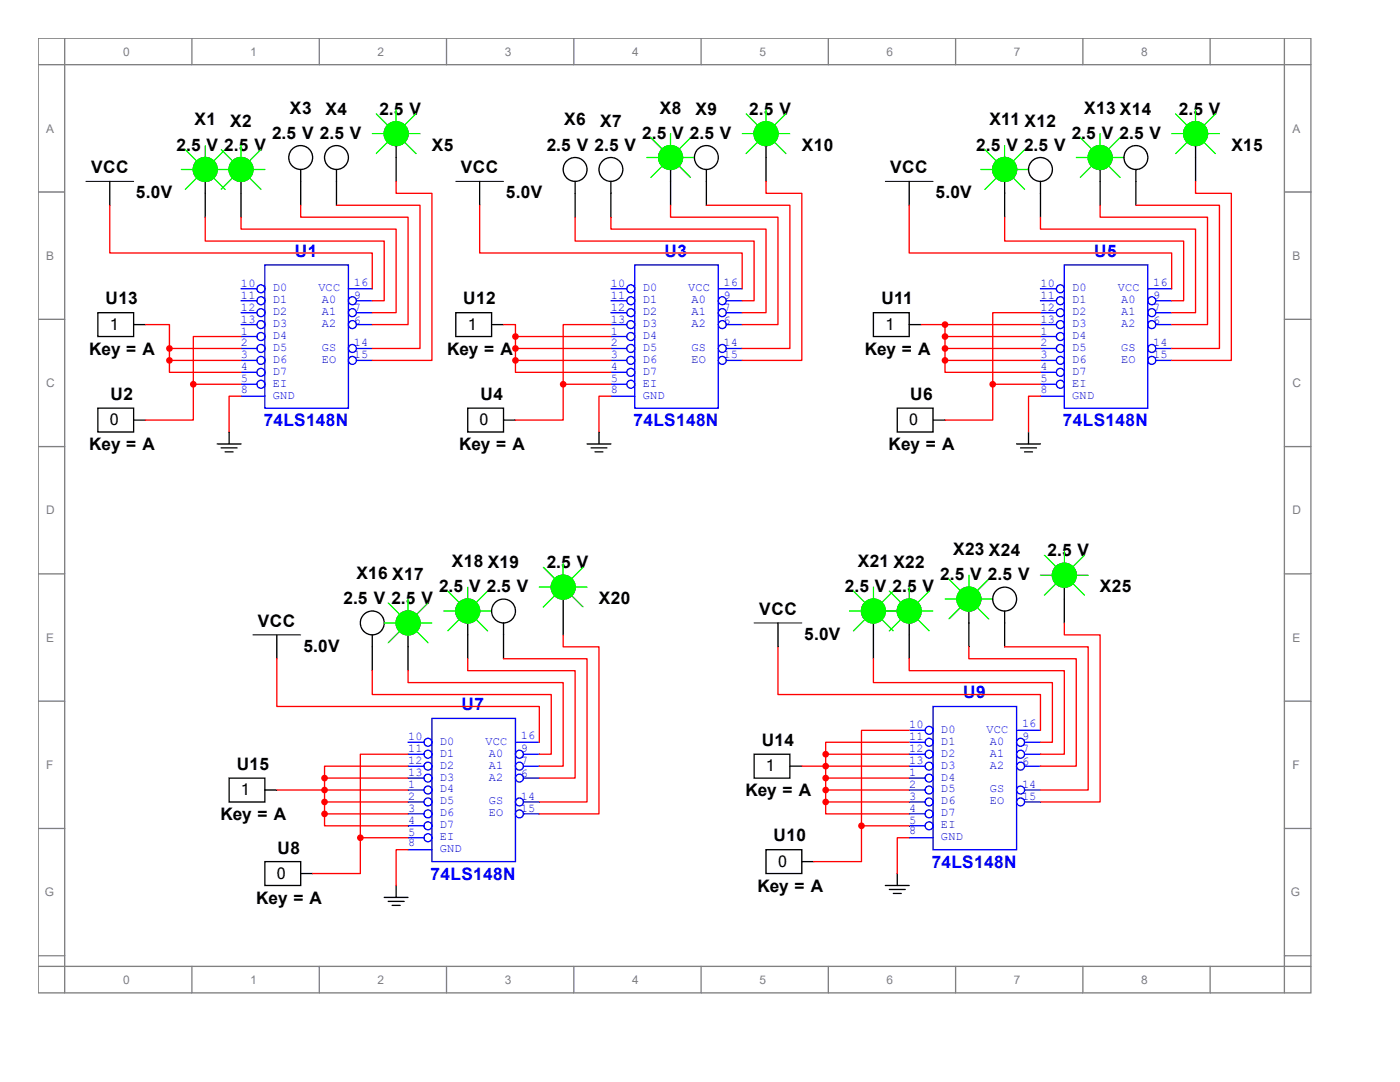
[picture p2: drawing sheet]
<svg xmlns="http://www.w3.org/2000/svg" width="279mm" height="216mm" viewBox="0 0 279 216" stroke-linecap="round" stroke-linejoin="round" font-family="sans-serif">
<g fill="none" stroke="#808080" stroke-width=".26">
<path d="M7.6 7.6h254v190.5h-254zM7.6 12.9h254M12.9 7.6v190.5M38.3 7.6v5.3M63.7 7.6v5.3M89.1 7.6v5.3M114.5 7.6v5.3M139.9 7.6v5.3M165.3 7.6v5.3M190.7 7.6v5.3M216.1 7.6v5.3M241.5 7.6v5.3"/>
<path d="M256.3 7.6v190.5M7.6 38.3h5.3M256.3 38.3h5.3M7.6 63.7h5.3M256.3 63.7h5.3M7.6 89.1h5.3M256.3 89.1h5.3M7.6 114.5h5.3M256.3 114.5h5.3M7.6 139.9h5.3M256.3 139.9h5.3M7.6 165.3h5.3"/>
<path d="M256.3 165.3h5.3M7.6 190.7h5.3M7.6 192.8h254M38.3 192.8v5.3M63.7 192.8v5.3M89.1 192.8v5.3M114.5 192.8v5.3M139.9 192.8v5.3M165.3 192.8v5.3M190.7 192.8v5.3M216.1 192.8v5.3M241.5 192.8v5.3"/>
<path d="M256.3 190.7h5.3"/>
</g>
<path d="M52.9 52.9h16.6v28.5h-16.6z" fill="none" stroke="#00f" stroke-width=".26"/>
<g fill="none" stroke="#00f" stroke-width=".26">
<path d="M71.1 60h3.2"/>
<circle cx="70.3" cy="60" r=".79"/>
</g>
<g fill="none" stroke="#00f" stroke-width=".26">
<path d="M71.1 62.4h3.2"/>
<circle cx="70.3" cy="62.4" r=".79"/>
</g>
<g fill="none" stroke="#00f" stroke-width=".26">
<path d="M71.1 64.8h3.2"/>
<circle cx="70.3" cy="64.8" r=".79"/>
</g>
<g fill="none" stroke="#00f" stroke-width=".26">
<path d="M71.1 69.5h3.2"/>
<circle cx="70.3" cy="69.5" r=".79"/>
</g>
<g fill="none" stroke="#00f" stroke-width=".26">
<path d="M48.1 64.8h3.2"/>
<circle cx="52.1" cy="64.8" r=".79"/>
</g>
<g fill="none" stroke="#00f" stroke-width=".26">
<path d="M48.1 67.2h3.2"/>
<circle cx="52.1" cy="67.2" r=".79"/>
</g>
<g fill="none" stroke="#00f" stroke-width=".26">
<path d="M48.1 69.5h3.2"/>
<circle cx="52.1" cy="69.5" r=".79"/>
</g>
<g fill="none" stroke="#00f" stroke-width=".26">
<path d="M48.1 62.4h3.2"/>
<circle cx="52.1" cy="62.4" r=".79"/>
</g>
<g fill="none" stroke="#00f" stroke-width=".26">
<path d="M48.1 60h3.2"/>
<circle cx="52.1" cy="60" r=".79"/>
</g>
<g fill="none" stroke="#00f" stroke-width=".26">
<path d="M48.1 57.6h3.2"/>
<circle cx="52.1" cy="57.6" r=".79"/>
</g>
<g fill="none" stroke="#00f" stroke-width=".26">
<path d="M48.1 74.3h3.2"/>
<circle cx="52.1" cy="74.3" r=".79"/>
</g>
<g fill="none" stroke="#00f" stroke-width=".26">
<path d="M48.1 71.9h3.2"/>
<circle cx="52.1" cy="71.9" r=".79"/>
</g>
<g fill="none" stroke="#00f" stroke-width=".26">
<path d="M48.1 76.7h3.2"/>
<circle cx="52.1" cy="76.7" r=".79"/>
</g>
<g fill="none" stroke="#00f" stroke-width=".26">
<path d="M71.1 71.9h3.2"/>
<circle cx="70.3" cy="71.9" r=".79"/>
</g>
<path d="M48.1 79.1h4.8" fill="none" stroke="#00f" stroke-width=".26"/>
<path d="M69.5 57.6h4.8M126.7 52.9h16.7v28.5h-16.7z" fill="none" stroke="#00f" stroke-width=".26"/>
<g fill="none" stroke="#000" stroke-width=".26">
<path d="M21.9 36.2v4.8M41 36.2v7.1M48.1 36.2v7.1M60 33.8v7.2M67.2 33.8v7.2M79.1 29.1v7.1M19.5 81.4h7.2v4.8h-7.2zM26.7 83.8h2.4M43.3 88.6h4.8M44.1 89.4h3.2M44.9 90.2h1.6M45.7 86.2v2.4"/>
<circle cx="41" cy="33.8" r="2.38"/>
<circle cx="48.1" cy="33.8" r="2.38"/>
<circle cx="60" cy="31.4" r="2.38"/>
<circle cx="67.2" cy="31.4" r="2.38"/>
<circle cx="79.1" cy="26.7" r="2.38"/>
</g>
<path d="M17.1 36.2h9.6" fill="none" stroke="#000" stroke-width=".2"/>
<g fill="none" stroke="#0f0" stroke-width=".26">
<path d="M36.2 33.8h2.4M37 29.8l2.4 2.4M39.4 35.4l-2.4 2.4M41 29.1v2.3M42.5 35.4l2.4 2.4M43.3 33.8h2.4M44.1 29.8l2.4 2.4M44.9 29.8l-2.4 2.4M46.5 35.4l-2.4 2.4M48.1 29.1v2.3M49.7 35.4l2.4 2.4M50.5 33.8h2.4"/>
<path d="M52.1 29.8l-2.4 2.4M74.3 26.7h2.4M75.1 22.7l2.4 2.4M77.5 28.3l-2.4 2.3M79.1 21.9v2.4M80.6 28.3l2.4 2.3M81.4 26.7h2.4M83 22.7l-2.4 2.4"/>
</g>
<g fill="#0f0" stroke="#0f0" stroke-width=".26">
<circle cx="41" cy="33.8" r="2.38"/>
<circle cx="48.1" cy="33.8" r="2.38"/>
<circle cx="79.1" cy="26.7" r="2.38"/>
</g>
<path d="M79.1 36.2v2.4h7.1v33.3h-11.9M21.9 41v9.5h52.4v7.1M41 43.3v4.8h35.7v11.9h-2.4M48.1 43.3v2.4h31v16.7h-4.8M60 41v2.3h21.4v21.5h-7.1M67.2 41h16.6v28.5h-9.5M48.1 79.1h-2.4v7.1" fill="none" stroke="#f00" stroke-width=".26"/>
<g fill="none" stroke="#00f" stroke-width=".26">
<path d="M144.9 60h3.2"/>
<circle cx="144.1" cy="60" r=".79"/>
</g>
<g fill="none" stroke="#00f" stroke-width=".26">
<path d="M144.9 62.4h3.2"/>
<circle cx="144.1" cy="62.4" r=".79"/>
</g>
<g fill="none" stroke="#00f" stroke-width=".26">
<path d="M144.9 64.8h3.2"/>
<circle cx="144.1" cy="64.8" r=".79"/>
</g>
<g fill="none" stroke="#00f" stroke-width=".26">
<path d="M144.9 69.5h3.2"/>
<circle cx="144.1" cy="69.5" r=".79"/>
</g>
<g fill="none" stroke="#00f" stroke-width=".26">
<path d="M121.9 64.8h3.2"/>
<circle cx="125.9" cy="64.8" r=".79"/>
</g>
<g fill="none" stroke="#00f" stroke-width=".26">
<path d="M121.9 67.2h3.2"/>
<circle cx="125.9" cy="67.2" r=".79"/>
</g>
<g fill="none" stroke="#00f" stroke-width=".26">
<path d="M121.9 69.5h3.2"/>
<circle cx="125.9" cy="69.5" r=".79"/>
</g>
<g fill="none" stroke="#00f" stroke-width=".26">
<path d="M121.9 62.4h3.2"/>
<circle cx="125.9" cy="62.4" r=".79"/>
</g>
<g fill="none" stroke="#00f" stroke-width=".26">
<path d="M121.9 60h3.2"/>
<circle cx="125.9" cy="60" r=".79"/>
</g>
<g fill="none" stroke="#00f" stroke-width=".26">
<path d="M121.9 57.6h3.2"/>
<circle cx="125.9" cy="57.6" r=".79"/>
</g>
<g fill="none" stroke="#00f" stroke-width=".26">
<path d="M121.9 74.3h3.2"/>
<circle cx="125.9" cy="74.3" r=".79"/>
</g>
<g fill="none" stroke="#00f" stroke-width=".26">
<path d="M121.9 71.9h3.2"/>
<circle cx="125.9" cy="71.9" r=".79"/>
</g>
<g fill="none" stroke="#00f" stroke-width=".26">
<path d="M121.9 76.7h3.2"/>
<circle cx="125.9" cy="76.7" r=".79"/>
</g>
<g fill="none" stroke="#00f" stroke-width=".26">
<path d="M144.9 71.9h3.2"/>
<circle cx="144.1" cy="71.9" r=".79"/>
</g>
<path d="M121.9 79.1h4.8" fill="none" stroke="#00f" stroke-width=".26"/>
<path d="M143.4 57.6h4.7M212.4 52.9h16.7v28.5h-16.7z" fill="none" stroke="#00f" stroke-width=".26"/>
<g fill="none" stroke="#000" stroke-width=".26">
<path d="M95.7 36.2v4.8M114.8 36.2v7.1M121.9 36.2v7.1M133.8 33.8v7.2M141 33.8v7.2M152.9 29.1v7.1M93.3 81.4h7.2v4.8h-7.2zM100.5 83.8h2.4M117.2 88.6h4.7M118 89.4h3.1M118.7 90.2h1.6M119.5 86.2v2.4"/>
<circle cx="114.8" cy="33.8" r="2.38"/>
<circle cx="121.9" cy="33.8" r="2.38"/>
<circle cx="133.8" cy="31.4" r="2.38"/>
<circle cx="141" cy="31.4" r="2.38"/>
<circle cx="152.9" cy="26.7" r="2.38"/>
</g>
<path d="M91 36.2h9.5" fill="none" stroke="#000" stroke-width=".2"/>
<g fill="none" stroke="#0f0" stroke-width=".26">
<path d="M129.1 31.4h2.3M129.9 27.5l2.3 2.3M132.2 33l-2.3 2.4M133.8 26.7v2.4M135.4 33l2.4 2.4M136.2 31.4h2.4M137.8 27.5l-2.4 2.3M148.1 26.7h2.4M148.9 22.7l2.4 2.4M151.3 28.3l-2.4 2.3M152.9 21.9v2.4M154.5 28.3l2.3 2.3"/>
<path d="M155.3 26.7h2.3M156.8 22.7l-2.3 2.4"/>
</g>
<g fill="#0f0" stroke="#0f0" stroke-width=".26">
<circle cx="133.8" cy="31.4" r="2.38"/>
<circle cx="152.9" cy="26.7" r="2.38"/>
</g>
<path d="M152.9 36.2v2.4h7.1v33.3h-11.9M95.7 41v9.5h52.4v7.1M114.8 43.3v4.8h35.7v11.9h-2.4M121.9 43.3v2.4h31v16.7h-4.8M133.8 41v2.3h21.5v21.5h-7.2M141 41h16.6v28.5h-9.5M121.9 79.1h-2.4v7.1" fill="none" stroke="#f00" stroke-width=".26"/>
<g fill="none" stroke="#00f" stroke-width=".26">
<path d="M230.7 60h3.1"/>
<circle cx="229.9" cy="60" r=".79"/>
</g>
<g fill="none" stroke="#00f" stroke-width=".26">
<path d="M230.7 62.4h3.1"/>
<circle cx="229.9" cy="62.4" r=".79"/>
</g>
<g fill="none" stroke="#00f" stroke-width=".26">
<path d="M230.7 64.8h3.1"/>
<circle cx="229.9" cy="64.8" r=".79"/>
</g>
<g fill="none" stroke="#00f" stroke-width=".26">
<path d="M230.7 69.5h3.1"/>
<circle cx="229.9" cy="69.5" r=".79"/>
</g>
<g fill="none" stroke="#00f" stroke-width=".26">
<path d="M207.6 64.8h3.2"/>
<circle cx="211.6" cy="64.8" r=".79"/>
</g>
<g fill="none" stroke="#00f" stroke-width=".26">
<path d="M207.6 67.2h3.2"/>
<circle cx="211.6" cy="67.2" r=".79"/>
</g>
<g fill="none" stroke="#00f" stroke-width=".26">
<path d="M207.6 69.5h3.2"/>
<circle cx="211.6" cy="69.5" r=".79"/>
</g>
<g fill="none" stroke="#00f" stroke-width=".26">
<path d="M207.6 62.4h3.2"/>
<circle cx="211.6" cy="62.4" r=".79"/>
</g>
<g fill="none" stroke="#00f" stroke-width=".26">
<path d="M207.6 60h3.2"/>
<circle cx="211.6" cy="60" r=".79"/>
</g>
<g fill="none" stroke="#00f" stroke-width=".26">
<path d="M207.6 57.6h3.2"/>
<circle cx="211.6" cy="57.6" r=".79"/>
</g>
<g fill="none" stroke="#00f" stroke-width=".26">
<path d="M207.6 74.3h3.2"/>
<circle cx="211.6" cy="74.3" r=".79"/>
</g>
<g fill="none" stroke="#00f" stroke-width=".26">
<path d="M207.6 71.9h3.2"/>
<circle cx="211.6" cy="71.9" r=".79"/>
</g>
<g fill="none" stroke="#00f" stroke-width=".26">
<path d="M207.6 76.7h3.2"/>
<circle cx="211.6" cy="76.7" r=".79"/>
</g>
<g fill="none" stroke="#00f" stroke-width=".26">
<path d="M230.7 71.9h3.1"/>
<circle cx="229.9" cy="71.9" r=".79"/>
</g>
<path d="M207.6 79.1h4.8" fill="none" stroke="#00f" stroke-width=".26"/>
<path d="M229.1 57.6h4.7M86.2 143.4h16.7v28.5h-16.7z" fill="none" stroke="#00f" stroke-width=".26"/>
<g fill="none" stroke="#000" stroke-width=".26">
<path d="M181.5 36.2v4.8M200.5 36.2v7.1M207.6 36.2v7.1M219.6 33.8v7.2M226.7 33.8v7.2M238.6 29.1v7.1M179.1 81.4h7.1v4.8h-7.1zM186.2 83.8h2.4M202.9 88.6h4.7M203.7 89.4h3.2M204.5 90.2h1.6M205.3 86.2v2.4"/>
<circle cx="200.5" cy="33.8" r="2.38"/>
<circle cx="207.6" cy="33.8" r="2.38"/>
<circle cx="219.6" cy="31.4" r="2.38"/>
<circle cx="226.7" cy="31.4" r="2.38"/>
<circle cx="238.6" cy="26.7" r="2.38"/>
</g>
<path d="M176.7 36.2h9.5" fill="none" stroke="#000" stroke-width=".2"/>
<g fill="none" stroke="#0f0" stroke-width=".26">
<path d="M195.7 33.8h2.4M196.5 29.8l2.4 2.4M198.9 35.4l-2.4 2.4M200.5 29.1v2.3M202.1 35.4l2.4 2.4M202.9 33.8h2.4M204.5 29.8l-2.4 2.4M214.8 31.4h2.4M215.6 27.5l2.4 2.3M218 33l-2.4 2.4M219.6 26.7v2.4M221.1 33l2.4 2.4"/>
<path d="M221.9 31.4h2.4M223.5 27.5l-2.4 2.3M233.8 26.7h2.4M234.6 22.7l2.4 2.4M237 28.3l-2.4 2.3M238.6 21.9v2.4M240.2 28.3l2.4 2.3M241 26.7h2.4M242.6 22.7l-2.4 2.4"/>
</g>
<g fill="#0f0" stroke="#0f0" stroke-width=".26">
<circle cx="200.5" cy="33.8" r="2.38"/>
<circle cx="219.6" cy="31.4" r="2.38"/>
<circle cx="238.6" cy="26.7" r="2.38"/>
</g>
<path d="M238.6 36.2v2.4h7.1v33.3h-11.9M181.5 41v9.5h52.3v7.1M200.5 43.3v4.8h35.7v11.9h-2.4M207.6 43.3v2.4h31v16.7h-4.8M219.6 41v2.3h21.4v21.5h-7.2M226.7 41h16.7v28.5h-9.6M207.6 79.1h-2.3v7.1" fill="none" stroke="#f00" stroke-width=".26"/>
<g fill="none" stroke="#00f" stroke-width=".26">
<path d="M104.5 150.5h3.1"/>
<circle cx="103.7" cy="150.5" r=".79"/>
</g>
<g fill="none" stroke="#00f" stroke-width=".26">
<path d="M104.5 152.9h3.1"/>
<circle cx="103.7" cy="152.9" r=".79"/>
</g>
<g fill="none" stroke="#00f" stroke-width=".26">
<path d="M104.5 155.3h3.1"/>
<circle cx="103.7" cy="155.3" r=".79"/>
</g>
<g fill="none" stroke="#00f" stroke-width=".26">
<path d="M104.5 160h3.1"/>
<circle cx="103.7" cy="160" r=".79"/>
</g>
<g fill="none" stroke="#00f" stroke-width=".26">
<path d="M81.4 155.3h3.2"/>
<circle cx="85.4" cy="155.3" r=".79"/>
</g>
<g fill="none" stroke="#00f" stroke-width=".26">
<path d="M81.4 157.6h3.2"/>
<circle cx="85.4" cy="157.6" r=".79"/>
</g>
<g fill="none" stroke="#00f" stroke-width=".26">
<path d="M81.4 160h3.2"/>
<circle cx="85.4" cy="160" r=".79"/>
</g>
<g fill="none" stroke="#00f" stroke-width=".26">
<path d="M81.4 152.9h3.2"/>
<circle cx="85.4" cy="152.9" r=".79"/>
</g>
<g fill="none" stroke="#00f" stroke-width=".26">
<path d="M81.4 150.5h3.2"/>
<circle cx="85.4" cy="150.5" r=".79"/>
</g>
<g fill="none" stroke="#00f" stroke-width=".26">
<path d="M81.4 148.1h3.2"/>
<circle cx="85.4" cy="148.1" r=".79"/>
</g>
<g fill="none" stroke="#00f" stroke-width=".26">
<path d="M81.4 164.8h3.2"/>
<circle cx="85.4" cy="164.8" r=".79"/>
</g>
<g fill="none" stroke="#00f" stroke-width=".26">
<path d="M81.4 162.4h3.2"/>
<circle cx="85.4" cy="162.4" r=".79"/>
</g>
<g fill="none" stroke="#00f" stroke-width=".26">
<path d="M81.4 167.2h3.2"/>
<circle cx="85.4" cy="167.2" r=".79"/>
</g>
<g fill="none" stroke="#00f" stroke-width=".26">
<path d="M104.5 162.4h3.1"/>
<circle cx="103.7" cy="162.4" r=".79"/>
</g>
<path d="M81.4 169.5h4.8" fill="none" stroke="#00f" stroke-width=".26"/>
<path d="M102.9 148.1h4.7M186.2 141h16.7v28.5h-16.7z" fill="none" stroke="#00f" stroke-width=".26"/>
<g fill="none" stroke="#000" stroke-width=".26">
<path d="M112.4 119.5v7.2M55.2 126.7v4.7M74.3 126.7v7.1M81.4 126.7v7.1M93.3 124.3v7.1M100.5 124.3v7.1M52.9 171.9h7.1v4.8h-7.1zM60 174.3h2.4M76.7 179.1h4.7M77.5 179.9h3.1M79.1 176.7v2.4M78.3 180.7h1.6"/>
<circle cx="112.4" cy="117.2" r="2.38"/>
<circle cx="74.3" cy="124.3" r="2.38"/>
<circle cx="81.4" cy="124.3" r="2.38"/>
<circle cx="93.3" cy="121.9" r="2.38"/>
<circle cx="100.5" cy="121.9" r="2.38"/>
</g>
<path d="M50.5 126.7h9.5" fill="none" stroke="#000" stroke-width=".2"/>
<g fill="none" stroke="#0f0" stroke-width=".26">
<path d="M81.4 119.5v2.4M89.4 118l2.4 2.3M93.3 117.2v2.3M97.3 118l-2.4 2.3M107.6 117.2h2.4M108.4 113.2l2.4 2.4M110.8 118.7l-2.4 2.4M112.4 112.4v2.4M114 118.7l2.4 2.4M114.8 117.2h2.4M116.4 113.2l-2.4 2.4M76.7 124.3h2.4"/>
<path d="M77.5 120.3l2.4 2.4M79.9 125.9l-2.4 2.4M83 125.9l2.4 2.4M83.8 124.3h2.4M85.4 120.3l-2.4 2.4M88.6 121.9h2.4M91.8 123.5l-2.4 2.4M94.9 123.5l2.4 2.4M95.7 121.9h2.4"/>
</g>
<g fill="#0f0" stroke="#0f0" stroke-width=".26">
<circle cx="81.4" cy="124.3" r="2.38"/>
<circle cx="93.3" cy="121.9" r="2.38"/>
<circle cx="112.4" cy="117.2" r="2.38"/>
</g>
<path d="M55.2 131.4v9.6h52.4v7.1M74.3 133.8v4.8h35.7v11.9h-2.4M81.4 133.8v2.4h31v16.7h-4.8M93.3 131.4v2.4h21.5v21.5h-7.2M100.5 131.4h16.7v28.6h-9.6M112.4 126.7v2.4h7.1v33.3h-11.9M81.4 169.5h-2.3v7.2" fill="none" stroke="#f00" stroke-width=".26"/>
<g fill="none" stroke="#00f" stroke-width=".26">
<path d="M204.5 148.1h3.1"/>
<circle cx="203.7" cy="148.1" r=".79"/>
</g>
<g fill="none" stroke="#00f" stroke-width=".26">
<path d="M204.5 150.5h3.1"/>
<circle cx="203.7" cy="150.5" r=".79"/>
</g>
<g fill="none" stroke="#00f" stroke-width=".26">
<path d="M204.5 152.9h3.1"/>
<circle cx="203.7" cy="152.9" r=".79"/>
</g>
<g fill="none" stroke="#00f" stroke-width=".26">
<path d="M204.5 157.6h3.1"/>
<circle cx="203.7" cy="157.6" r=".79"/>
</g>
<g fill="none" stroke="#00f" stroke-width=".26">
<path d="M181.5 152.9h3.1"/>
<circle cx="185.4" cy="152.9" r=".79"/>
</g>
<g fill="none" stroke="#00f" stroke-width=".26">
<path d="M181.5 155.3h3.1"/>
<circle cx="185.4" cy="155.3" r=".79"/>
</g>
<g fill="none" stroke="#00f" stroke-width=".26">
<path d="M181.5 157.6h3.1"/>
<circle cx="185.4" cy="157.6" r=".79"/>
</g>
<g fill="none" stroke="#00f" stroke-width=".26">
<path d="M181.5 150.5h3.1"/>
<circle cx="185.4" cy="150.5" r=".79"/>
</g>
<g fill="none" stroke="#00f" stroke-width=".26">
<path d="M181.5 148.1h3.1"/>
<circle cx="185.4" cy="148.1" r=".79"/>
</g>
<g fill="none" stroke="#00f" stroke-width=".26">
<path d="M181.5 145.7h3.1"/>
<circle cx="185.4" cy="145.7" r=".79"/>
</g>
<g fill="none" stroke="#00f" stroke-width=".26">
<path d="M181.5 162.4h3.1"/>
<circle cx="185.4" cy="162.4" r=".79"/>
</g>
<g fill="none" stroke="#00f" stroke-width=".26">
<path d="M181.5 160h3.1"/>
<circle cx="185.4" cy="160" r=".79"/>
</g>
<g fill="none" stroke="#00f" stroke-width=".26">
<path d="M181.5 164.8h3.1"/>
<circle cx="185.4" cy="164.8" r=".79"/>
</g>
<g fill="none" stroke="#00f" stroke-width=".26">
<path d="M204.5 160h3.1"/>
<circle cx="203.7" cy="160" r=".79"/>
</g>
<path d="M181.5 167.2h4.7" fill="none" stroke="#00f" stroke-width=".26"/>
<path d="M202.9 145.7h4.7" fill="none" stroke="#00f" stroke-width=".26"/>
<g fill="none" stroke="#000" stroke-width=".26">
<path d="M19.5 62.4h7.2v4.8h-7.2zM26.7 64.8h2.4M91 62.4h7.1v4.8h-7.1zM98.1 64.8h2.4M174.3 62.4h7.2v4.8h-7.2zM181.5 64.8h2.3M212.4 117.2v7.1M155.3 124.3v4.8M174.3 124.3v7.1M181.5 124.3v7.1M193.4 121.9v7.2M200.5 121.9v7.2"/>
<path d="M45.7 155.3h7.2v4.7h-7.2zM52.9 157.6h2.3M150.5 150.5h7.1v4.8h-7.1zM157.6 152.9h2.4M152.9 169.5h7.1v4.8h-7.1zM160 171.9h2.4M176.7 176.7h4.8M177.5 177.5h3.2M178.3 178.3h1.6M179.1 174.3v2.4"/>
<circle cx="193.4" cy="119.5" r="2.38"/>
<circle cx="200.5" cy="119.5" r="2.38"/>
<circle cx="212.4" cy="114.8" r="2.38"/>
<circle cx="174.3" cy="121.9" r="2.38"/>
<circle cx="181.5" cy="121.9" r="2.38"/>
</g>
<path d="M150.5 124.3h9.5" fill="none" stroke="#000" stroke-width=".2"/>
<g fill="none" stroke="#0f0" stroke-width=".26">
<path d="M170.3 118l2.4 2.3M174.3 117.2v2.3M177.5 118l2.4 2.3M178.3 118l-2.4 2.3M181.5 117.2v2.3M185.4 118l-2.4 2.3M188.6 119.5h2.4M189.4 115.6l2.4 2.4M193.4 114.8v2.4M195.7 119.5h2.4M197.3 115.6l-2.4 2.4M207.6 114.8h2.4"/>
<path d="M208.4 110.8l2.4 2.4M210.8 116.4l-2.4 2.3M212.4 110v2.4M214 116.4l2.4 2.3M214.8 114.8h2.4M216.4 110.8l-2.4 2.4M169.5 121.9h2.4M172.7 123.5l-2.4 2.4M175.9 123.5l2.4 2.4M176.7 121.9h2.4M179.9 123.5l-2.4 2.4M183 123.5l2.4 2.4"/>
<path d="M183.8 121.9h2.4M191.8 121.1l-2.4 2.4M194.9 121.1l2.4 2.4"/>
</g>
<g fill="#0f0" stroke="#0f0" stroke-width=".26">
<circle cx="174.3" cy="121.9" r="2.38"/>
<circle cx="181.5" cy="121.9" r="2.38"/>
<circle cx="193.4" cy="119.5" r="2.38"/>
<circle cx="212.4" cy="114.8" r="2.38"/>
</g>
<g fill="none" stroke="#f00" stroke-width=".26">
<path d="M29.1 64.8h4.7v4.7M33.8 71.9v2.4h14.3M33.8 69.5h14.3M33.8 69.5v2.4M33.8 71.9h14.3M38.6 76.7v7.1h-9.5M38.6 76.7h9.5M48.1 67.2h-9.5v9.5M100.5 64.8h2.4v2.4M102.9 71.9v2.4h19M102.9 69.5h19M102.9 71.9h19"/>
<path d="M102.9 67.2v4.7M102.9 67.2h19M112.4 76.7v7.1h-9.5M112.4 76.7h9.5M121.9 64.8h-9.5v11.9M183.8 64.8h23.8M188.6 71.9v2.4h19M188.6 69.5h19M188.6 71.9h19M188.6 67.2h19M188.6 64.8v7.1M198.1 76.7v7.1h-9.5"/>
<path d="M198.1 76.7h9.5M207.6 62.4h-9.5v14.3M155.3 129.1v9.5h52.3v7.1M174.3 131.4v4.8h35.7v11.9h-2.4M181.5 131.4v2.4h30.9v16.7h-4.8M193.4 129.1v2.3h21.4v21.5h-7.2M200.5 129.1h16.7v28.5h-9.6M212.4 124.3v2.4h7.2v33.3h-12M55.2 157.6h26.2M64.8 155.3v7.1M64.8 155.3h16.6M81.4 150.5h-9.5v16.7"/>
<path d="M81.4 152.9h-16.6v2.4M160 152.9h21.5M164.8 157.6h16.7M164.8 155.3h16.7M164.8 150.5v9.5M164.8 150.5h16.7M181.5 145.7h-9.6v19.1M181.5 148.1h-16.7v2.4M64.8 162.4v2.4h16.6M64.8 162.4h16.6M64.8 160h16.6M71.9 167.2v7.1h-9.5"/>
<path d="M71.9 167.2h9.5M164.8 160v2.4h16.7M164.8 160h16.7M171.9 164.8v7.1h-9.5M171.9 164.8h9.6M181.5 167.2h-2.4v7.1"/>
</g>
<g fill="#f00" stroke="#f00" stroke-width=".26">
<circle cx="38.6" cy="76.7" r=".53"/>
<circle cx="112.4" cy="76.7" r=".53"/>
<circle cx="198.1" cy="76.7" r=".53"/>
<circle cx="33.8" cy="69.5" r=".53"/>
<circle cx="33.8" cy="71.9" r=".53"/>
<circle cx="102.9" cy="71.9" r=".53"/>
<circle cx="102.9" cy="69.5" r=".53"/>
<circle cx="102.9" cy="67.2" r=".53"/>
<circle cx="188.6" cy="71.9" r=".53"/>
<circle cx="188.6" cy="69.5" r=".53"/>
<circle cx="188.6" cy="64.8" r=".53"/>
<circle cx="188.6" cy="67.2" r=".53"/>
<circle cx="71.9" cy="167.2" r=".53"/>
<circle cx="171.9" cy="164.8" r=".53"/>
<circle cx="64.8" cy="157.6" r=".53"/>
<circle cx="64.8" cy="162.4" r=".53"/>
<circle cx="64.8" cy="160" r=".53"/>
<circle cx="64.8" cy="155.3" r=".53"/>
<circle cx="164.8" cy="152.9" r=".53"/>
<circle cx="164.8" cy="150.5" r=".53"/>
<circle cx="164.8" cy="155.3" r=".53"/>
<circle cx="164.8" cy="157.6" r=".53"/>
<circle cx="164.8" cy="160" r=".53"/>
</g>
<g font-size="3.4">
<text x="57.9" y="22.6">X3</text>
<text x="65" y="22.9">X4</text>
<text x="75.7" y="22.9">2.5 V</text>
<text x="131.7" y="22.6">X8</text>
<text x="138.8" y="22.9">X9</text>
<text x="149.5" y="22.9">2.5 V</text>
<text x="216.4" y="22.6">X13 X14</text>
<text x="235.3" y="22.9">2.5 V</text>
<text x="38.8" y="25">X1</text>
<text x="45.9" y="25.3">X2</text>
<text x="54.3" y="27.7">2.5 V 2.5 V</text>
<text x="112.6" y="25">X6</text>
<text x="119.8" y="25.3">X7</text>
<text x="128.2" y="27.7">2.5 V 2.5 V</text>
<text x="197.4" y="25">X11 X12</text>
<text x="213.9" y="27.7">2.5 V 2.5 V</text>
<text x="18.2" y="34.5">VCC</text>
<text x="35.2" y="30.1">2.5 V 2.5 V</text>
<text x="86.1" y="30.1">X5</text>
<text x="91.9" y="34.5">VCC</text>
<text x="109.1" y="30.1">2.5 V 2.5 V</text>
<text x="160" y="30.1">X10</text>
<text x="177.7" y="34.5">VCC</text>
<text x="194.8" y="30.1">2.5 V 2.5 V</text>
<text x="245.7" y="30.1">X15</text>
<text x="27.1" y="39.6">5.0V</text>
<text x="101" y="39.6">5.0V</text>
<text x="186.7" y="39.6">5.0V</text>
<text x="21" y="60.7">U13</text>
<text x="92.5" y="60.7">U12</text>
<text x="175.9" y="60.7">U11</text>
<text x="17.8" y="70.8">Key = A</text>
<text x="89.2" y="70.8">Key = A</text>
<text x="172.6" y="70.8">Key = A</text>
<text x="22.1" y="79.8">U2</text>
<text x="95.9" y="79.8">U4</text>
<text x="181.6" y="79.8">U6</text>
<text x="17.8" y="89.9">Key = A</text>
<text x="91.6" y="89.9">Key = A</text>
<text x="177.3" y="89.9">Key = A</text>
<text x="90.2" y="113.2">X18 X19</text>
<text x="109.1" y="113.4">2.5 V</text>
<text x="171.2" y="113.2">X21 X22</text>
<text x="190.2" y="110.7">X23 X24</text>
<text x="209.1" y="111">2.5 V</text>
<text x="71.1" y="115.5">X16 X17</text>
<text x="87.6" y="118.2">2.5 V 2.5 V</text>
<text x="168.6" y="118.2">2.5 V 2.5 V</text>
<text x="187.6" y="115.8">2.5 V 2.5 V</text>
<text x="219.5" y="118.2">X25</text>
<text x="51.5" y="125.1">VCC</text>
<text x="68.6" y="120.6">2.5 V 2.5 V</text>
<text x="119.5" y="120.6">X20</text>
<text x="151.5" y="122.7">VCC</text>
<text x="60.5" y="130.1">5.0V</text>
<text x="160.5" y="127.7">5.0V</text>
<text x="152" y="148.8">U14</text>
<text x="47.2" y="153.6">U15</text>
<text x="148.8" y="158.9">Key = A</text>
<text x="44" y="163.7">Key = A</text>
<text x="154.4" y="167.9">U10</text>
<text x="55.4" y="170.3">U8</text>
<text x="151.2" y="178">Key = A</text>
<text x="51.1" y="180.3">Key = A</text>
</g>
<g font-size="3.4" fill="#00f">
<text x="58.8" y="51.2">U1</text>
<text x="132.6" y="51.2">U3</text>
<text x="218.4" y="51.2">U5</text>
<text x="52.6" y="85.1">74LS148N</text>
<text x="126.4" y="85.1">74LS148N</text>
<text x="212.1" y="85.1">74LS148N</text>
<text x="92.1" y="141.7">U7</text>
<text x="192.2" y="139.3">U9</text>
<text x="186" y="173.2">74LS148N</text>
<text x="85.9" y="175.6">74LS148N</text>
</g>
<g font-size="3.2">
<text x="21.9" y="65.8">1</text>
<text x="93.3" y="65.8">1</text>
<text x="176.7" y="65.8">1</text>
<text x="21.9" y="84.9">0</text>
<text x="95.7" y="84.9">0</text>
<text x="181.4" y="84.9">0</text>
<text x="152.9" y="153.9">1</text>
<text x="48.1" y="158.7">1</text>
<text x="155.3" y="173">0</text>
<text x="55.2" y="175.4">0</text>
</g>
<g font-size="2.4" fill="#808080">
<text x="24.6" y="11.1">0</text>
<text x="50" y="11.1">1</text>
<text x="75.4" y="11.1">2</text>
<text x="100.8" y="11.1">3</text>
<text x="126.2" y="11.1">4</text>
<text x="151.6" y="11.1">5</text>
<text x="177" y="11.1">6</text>
<text x="202.4" y="11.1">7</text>
<text x="227.8" y="11.1">8</text>
<text x="9.2" y="26.5">A</text>
<text x="257.9" y="26.5">A</text>
<text x="9.2" y="51.9">B</text>
<text x="257.9" y="51.9">B</text>
<text x="9.2" y="77.3">C</text>
<text x="257.9" y="77.3">C</text>
<text x="9.2" y="102.7">D</text>
<text x="257.9" y="102.7">D</text>
<text x="9.2" y="128.1">E</text>
<text x="257.9" y="128.1">E</text>
<text x="9.2" y="153.5">F</text>
<text x="257.9" y="153.5">F</text>
<text x="8.9" y="178.9">G</text>
<text x="257.6" y="178.9">G</text>
<text x="24.6" y="196.3">0</text>
<text x="50" y="196.3">1</text>
<text x="75.4" y="196.3">2</text>
<text x="100.8" y="196.3">3</text>
<text x="126.2" y="196.3">4</text>
<text x="151.6" y="196.3">5</text>
<text x="177" y="196.3">6</text>
<text x="202.4" y="196.3">7</text>
<text x="227.8" y="196.3">8</text>
</g>
<g font-size="2.4" fill="#00f">
<text x="48.1" y="59.6">11</text>
<text x="48.1" y="57.2">10</text>
<text x="54.4" y="58.1">D0</text>
<text x="63.5" y="58.1">VCC</text>
<text x="70.6" y="59.6">9</text>
<text x="70.6" y="57">16</text>
<text x="121.9" y="59.6">11</text>
<text x="121.9" y="57.2">10</text>
<text x="128.3" y="58.1">D0</text>
<text x="137.3" y="58.1">VCC</text>
<text x="144.4" y="59.6">9</text>
<text x="144.4" y="57">16</text>
<text x="207.6" y="59.6">11</text>
<text x="207.6" y="57.2">10</text>
<text x="214" y="58.1">D0</text>
<text x="223.1" y="58.1">VCC</text>
<text x="230.1" y="59.6">9</text>
<text x="230.1" y="57">16</text>
<text x="48.1" y="64.4">13</text>
<text x="48.1" y="62">12</text>
<text x="54.4" y="65.3">D3</text>
<text x="54.4" y="62.9">D2</text>
<text x="54.4" y="60.5">D1</text>
<text x="64.2" y="60.5">A0</text>
<text x="64.2" y="62.9">A1</text>
<text x="64.2" y="65.3">A2</text>
<text x="70.6" y="62">7</text>
<text x="70.6" y="64.6">6</text>
<text x="121.9" y="64.4">13</text>
<text x="121.9" y="62">12</text>
<text x="128.3" y="65.3">D3</text>
<text x="128.3" y="62.9">D2</text>
<text x="128.3" y="60.5">D1</text>
<text x="138" y="60.5">A0</text>
<text x="138" y="62.9">A1</text>
<text x="138" y="65.3">A2</text>
<text x="144.4" y="62">7</text>
<text x="144.4" y="64.6">6</text>
<text x="207.6" y="64.4">13</text>
<text x="207.6" y="62">12</text>
<text x="214" y="65.3">D3</text>
<text x="214" y="62.9">D2</text>
<text x="214" y="60.5">D1</text>
<text x="223.7" y="60.5">A0</text>
<text x="223.7" y="62.9">A1</text>
<text x="223.7" y="65.3">A2</text>
<text x="230.1" y="62">7</text>
<text x="230.1" y="64.6">6</text>
<text x="48.1" y="66.8">1</text>
<text x="48.1" y="69.1">2</text>
<text x="48.1" y="71.5">3</text>
<text x="54.4" y="67.6">D4</text>
<text x="54.4" y="70">D5</text>
<text x="64.2" y="70">GS</text>
<text x="70.6" y="69.1">14</text>
<text x="70.6" y="71.5">15</text>
<text x="121.9" y="66.8">1</text>
<text x="121.9" y="69.1">2</text>
<text x="121.9" y="71.5">3</text>
<text x="128.3" y="67.6">D4</text>
<text x="128.3" y="70">D5</text>
<text x="138" y="70">GS</text>
<text x="144.4" y="69.1">14</text>
<text x="144.4" y="71.5">15</text>
<text x="207.6" y="66.8">1</text>
<text x="207.6" y="69.1">2</text>
<text x="207.6" y="71.5">3</text>
<text x="214" y="67.6">D4</text>
<text x="214" y="70">D5</text>
<text x="223.7" y="70">GS</text>
<text x="230.1" y="69.1">14</text>
<text x="230.1" y="71.5">15</text>
<text x="48.1" y="73.9">4</text>
<text x="48.1" y="76.3">5</text>
<text x="54.4" y="74.8">D7</text>
<text x="54.4" y="72.4">D6</text>
<text x="54.4" y="77.2">EI</text>
<text x="64.2" y="72.4">EO</text>
<text x="121.9" y="73.9">4</text>
<text x="121.9" y="76.3">5</text>
<text x="128.3" y="74.8">D7</text>
<text x="128.3" y="72.4">D6</text>
<text x="128.3" y="77.2">EI</text>
<text x="138" y="72.4">EO</text>
<text x="207.6" y="73.9">4</text>
<text x="207.6" y="76.3">5</text>
<text x="214" y="74.8">D7</text>
<text x="214" y="72.4">D6</text>
<text x="214" y="77.2">EI</text>
<text x="223.7" y="72.4">EO</text>
<text x="48.1" y="78.4">8</text>
<text x="54.4" y="79.5">GND</text>
<text x="121.9" y="78.4">8</text>
<text x="128.3" y="79.5">GND</text>
<text x="207.6" y="78.4">8</text>
<text x="214" y="79.5">GND</text>
<text x="81.4" y="147.7">10</text>
<text x="87.8" y="148.6">D0</text>
<text x="96.9" y="148.6">VCC</text>
<text x="103.9" y="147.4">16</text>
<text x="181.4" y="147.7">11</text>
<text x="181.4" y="145.3">10</text>
<text x="187.8" y="148.6">D1</text>
<text x="187.8" y="146.2">D0</text>
<text x="196.9" y="146.2">VCC</text>
<text x="197.6" y="148.6">A0</text>
<text x="204" y="147.7">9</text>
<text x="204" y="145.1">16</text>
<text x="81.4" y="154.9">13</text>
<text x="81.4" y="152.5">12</text>
<text x="81.4" y="150.1">11</text>
<text x="87.8" y="155.7">D3</text>
<text x="87.8" y="153.4">D2</text>
<text x="87.8" y="151">D1</text>
<text x="97.5" y="151">A0</text>
<text x="97.5" y="153.4">A1</text>
<text x="97.5" y="155.7">A2</text>
<text x="103.9" y="150.1">9</text>
<text x="103.9" y="152.5">7</text>
<text x="103.9" y="155.1">6</text>
<text x="181.4" y="152.5">13</text>
<text x="181.4" y="154.9">1</text>
<text x="181.4" y="150.1">12</text>
<text x="187.8" y="153.4">D3</text>
<text x="187.8" y="155.7">D4</text>
<text x="187.8" y="151">D2</text>
<text x="197.6" y="151">A1</text>
<text x="197.6" y="153.4">A2</text>
<text x="204" y="150.1">7</text>
<text x="204" y="152.7">6</text>
<text x="81.4" y="157.2">1</text>
<text x="81.4" y="159.6">2</text>
<text x="87.8" y="158.1">D4</text>
<text x="87.8" y="160.5">D5</text>
<text x="97.5" y="160.5">GS</text>
<text x="103.9" y="159.6">14</text>
<text x="181.4" y="157.2">2</text>
<text x="181.4" y="159.6">3</text>
<text x="187.8" y="158.1">D5</text>
<text x="187.8" y="160.5">D6</text>
<text x="197.6" y="158.1">GS</text>
<text x="197.6" y="160.5">EO</text>
<text x="204" y="157.2">14</text>
<text x="204" y="159.6">15</text>
<text x="81.4" y="164.4">4</text>
<text x="81.4" y="162">3</text>
<text x="81.4" y="166.8">5</text>
<text x="87.8" y="165.3">D7</text>
<text x="87.8" y="162.9">D6</text>
<text x="87.8" y="167.6">EI</text>
<text x="97.5" y="162.9">EO</text>
<text x="103.9" y="162">15</text>
<text x="181.4" y="162">4</text>
<text x="181.4" y="164.4">5</text>
<text x="181.4" y="166.5">8</text>
<text x="187.8" y="162.9">D7</text>
<text x="187.8" y="165.3">EI</text>
<text x="187.8" y="167.6">GND</text>
<text x="81.4" y="168.9">8</text>
<text x="87.8" y="170.1">GND</text>
</g>
</svg>
